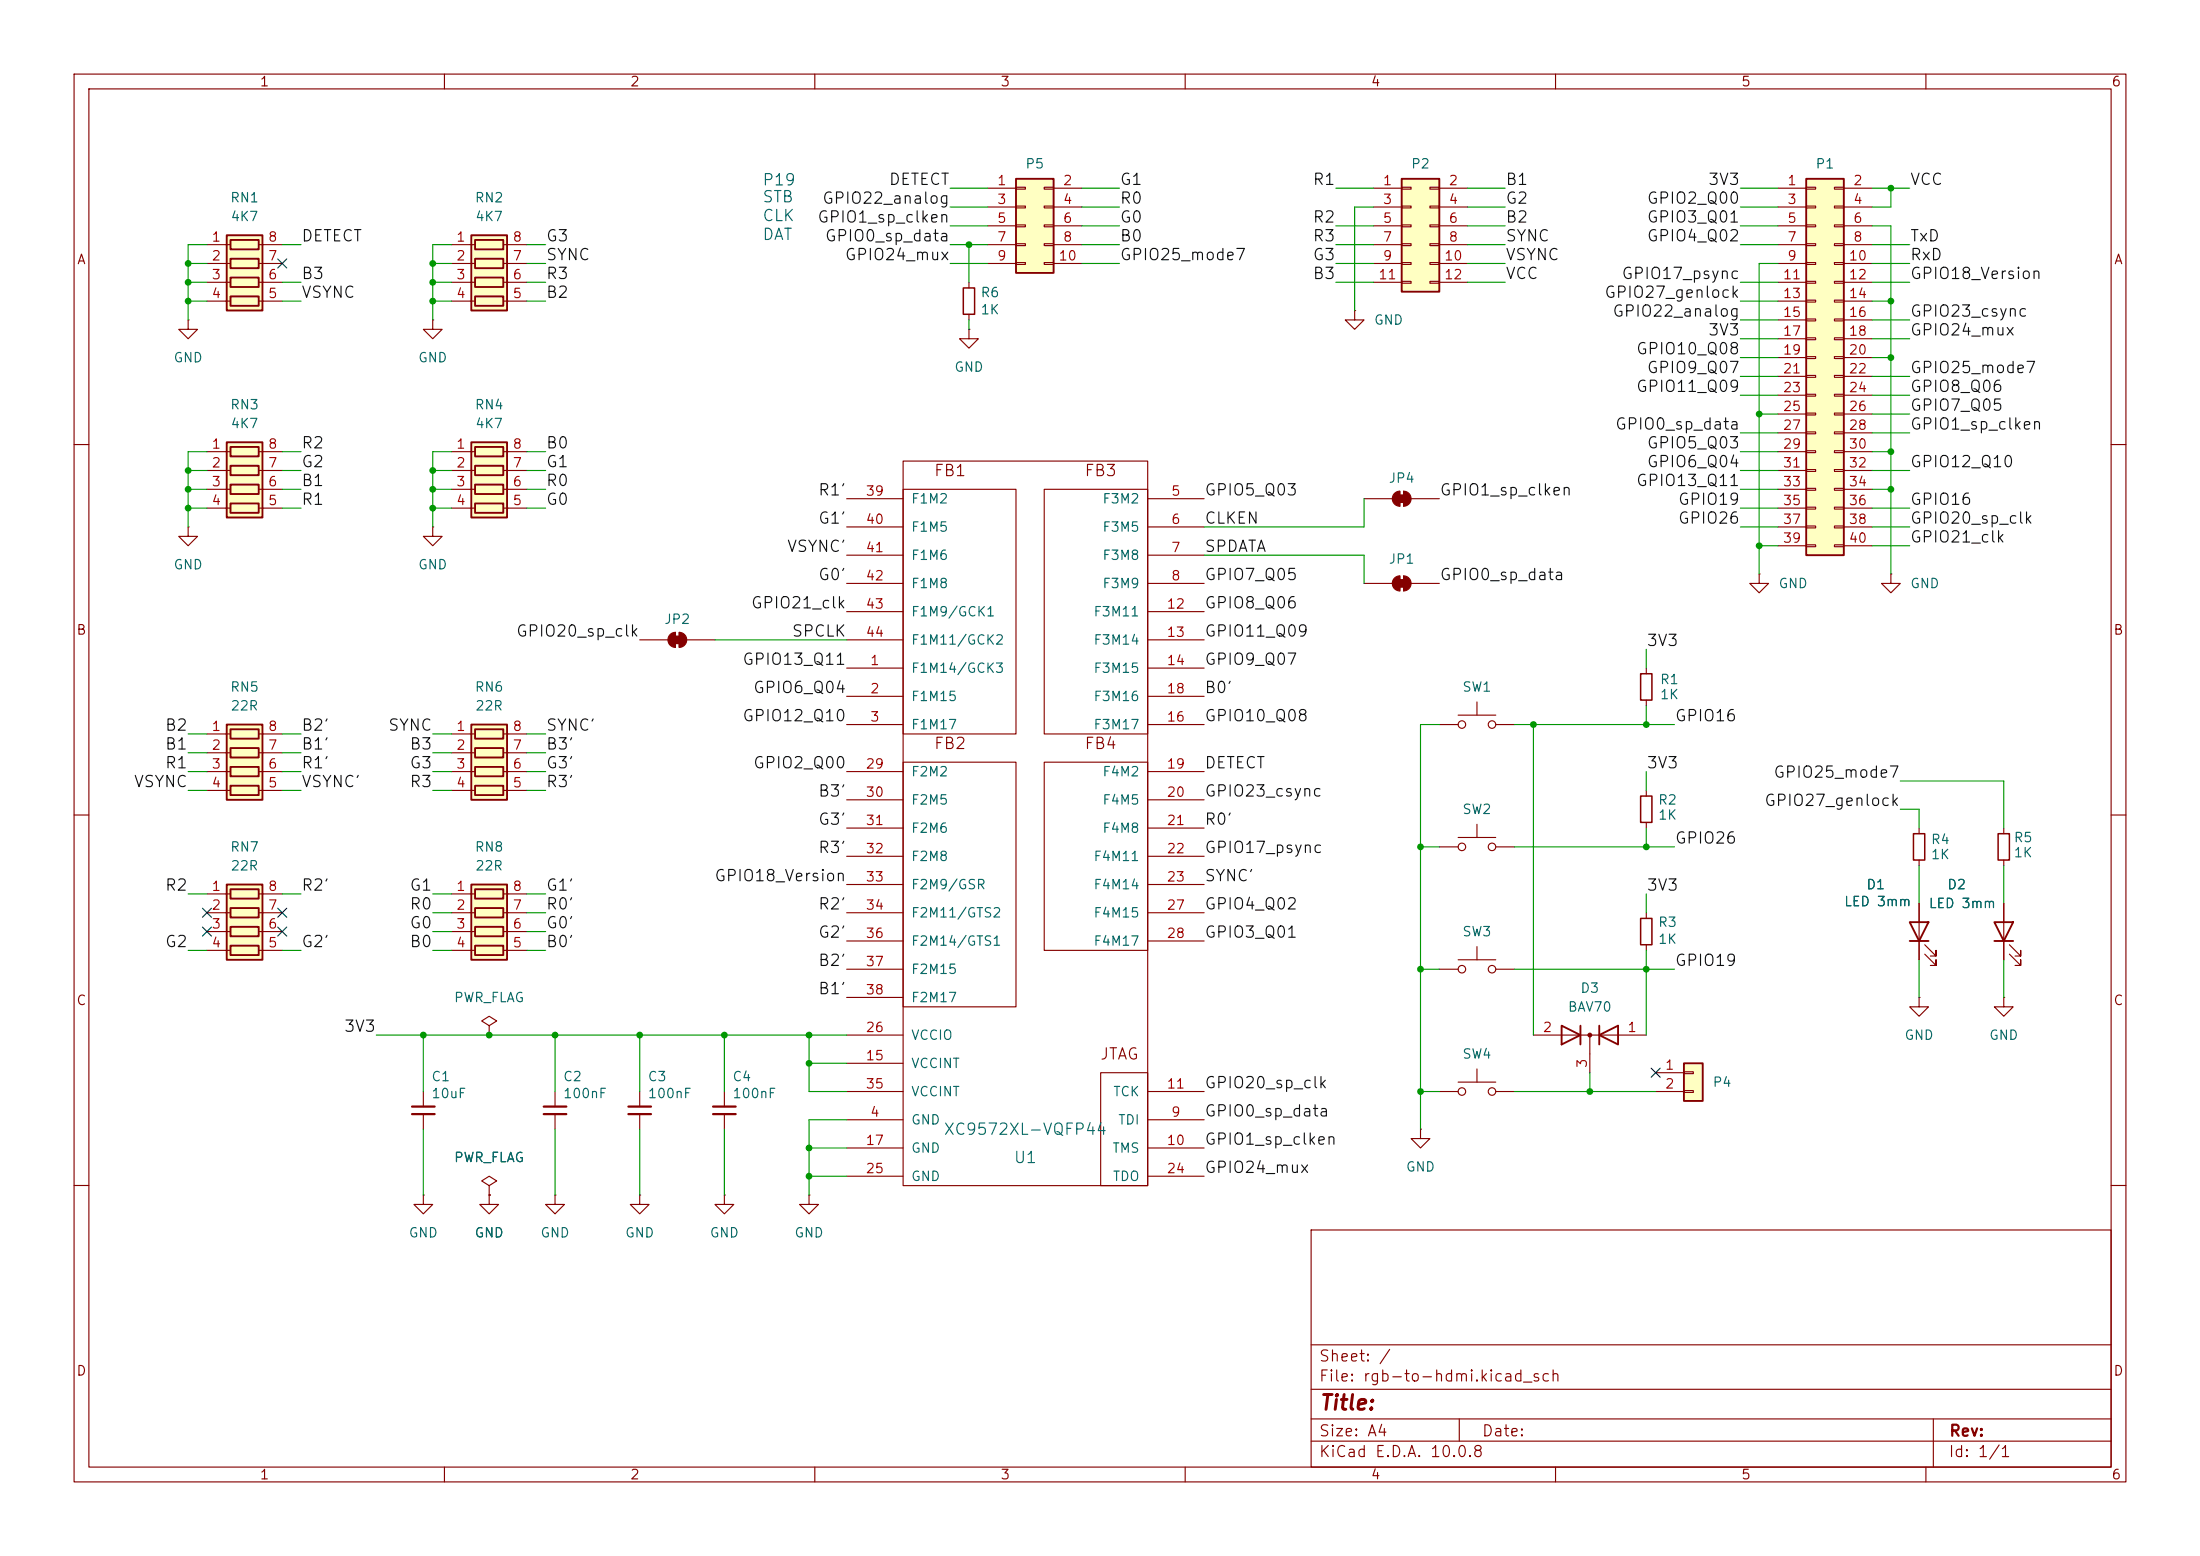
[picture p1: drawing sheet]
<svg xmlns="http://www.w3.org/2000/svg" width="297mm" height="210mm" viewBox="0 0 297 210" stroke-linecap="round" stroke-linejoin="round" font-family="sans-serif">
<g fill="none" stroke="#840000" stroke-width=".15">
<path d="M10 10h277v190h-277zM12 12h273v186h-273zM60 10v2M110 10v2M160 10v2M210 10v2M260 10v2M10 60h2M285 60h2M10 110h2M270.5 111.8v.7M270.5 116.1v.7"/>
<path d="M285 110h2M10 160h2M177 166h108v32h-108zM285 160h2M60 198v2M110 198v2M160 198v2M177 194.5h108M177 191.5h108M177 187.5h108M177 181.5h108M197 191.5v3"/>
<path d="M210 198v2M260 198v2M261 191.5v6.5"/>
</g>
<path d="M269.7 112.5h1.6v3.6h-1.6z" fill="none" stroke="#840000" stroke-width=".2"/>
<path d="M30.6 31.8h4.8v10.1h-4.8z" fill="#ffffc2"/>
<path d="M30.6 31.8h4.8v10.1h-4.8zM31.1 32.4h3.8v1.3h-3.8zM31.1 34.9h3.8v1.3h-3.8zM31.1 37.5h3.8v1.2h-3.8zM31.1 40h3.8v1.3h-3.8zM257.8 124.5h2.5l-1.2 2.5zM257.8 127h2.5M269.2 124.5h2.6l-1.3 2.5zM269.2 127h2.6" fill="none" stroke="#840000" stroke-width=".25"/>
<g fill="none" stroke="#840000" stroke-width=".15">
<path d="M27.9 33h3.2M27.9 35.6h3.2M27.9 38.1h3.2M34.9 33h3.2M34.9 35.6h3.2M34.9 38.1h3.2M27.9 40.6h3.2M34.9 40.6h3.2M222.2 106.7v.7M222.2 111v.8M259.1 134.6v1.3h1.2l-1.2 1.3-1.3-1.3h1.3M259.1 134.6h.1"/>
<path d="M259.1 121.9v7.6M259.8 128.8l1.6 1.5v-.8v.8h-.8M259.8 127.5l1.6 1.5v-.7v.7h-.8M270.5 134.6v1.3h1.3l-1.3 1.3-1.3-1.3h1.3M270.5 134.6h.1M270.5 121.9v7.6M271.3 128.8l1.5 1.5v-.8v.8h-.8M271.3 127.5l1.5 1.5v-.7v.7h-.8"/>
</g>
<path d="M221.5 107.4h1.5v3.6h-1.5z" fill="none" stroke="#840000" stroke-width=".2"/>
<path d="M227.3 143.5h2.6v5.1h-2.6z" fill="#ffffc2"/>
<path d="M227.3 143.5h2.6v5.1h-2.6z" fill="none" stroke="#840000" stroke-width=".25"/>
<path d="M184.1 67.3h3.9M189 66.3v2M189.5 66.3v2M190.5 67.3h3.8M222.2 123.2v.8M222.2 127.5v.8M223.5 144.8h3.8M223.5 147.3h3.8M227.3 144.7h1.3v.2h-1.3zM227.3 147.2h1.3v.2h-1.3z" fill="none" stroke="#840000" stroke-width=".15"/>
<path d="M221.5 124h1.5v3.5h-1.5z" fill="none" stroke="#840000" stroke-width=".2"/>
<g fill="#840000" stroke="#840000" stroke-width=".15">
<path d="M188.7 66.8h1v1h-1z"/>
<path d="M189.5 66.3a1.02 1.02 0 0 1 1 1 1.02 1.02 0 0 1-1 1z"/>
<path d="M188.3 66.6l.3-.2 .4-.1v2a1.02 1.02 0 0 1-1-.6 1.02 1.02 0 0 1 .3-1.1z"/>
</g>
<path d="M30.6 119.4h4.8v10.1h-4.8z" fill="#ffffc2"/>
<path d="M30.6 119.4h4.8v10.1h-4.8zM31.1 120h3.8v1.3h-3.8zM31.1 122.6h3.8v1.2h-3.8zM31.1 125.1h3.8v1.3h-3.8zM31.1 127.6h3.8v1.3h-3.8zM210.8 138.4l2.6 1.3-2.6 1.3zM213.4 138.4v2.6M215.9 139.7l2.5-1.3v2.6zM215.9 138.4v2.6" fill="none" stroke="#840000" stroke-width=".25"/>
<g fill="none" stroke="#840000" stroke-width=".15">
<path d="M182.9 41.9v1.3h1.2l-1.2 1.3-1.3-1.3h1.3M182.9 41.9h.1M237.5 77.5v1.2h1.3l-1.3 1.3-1.3-1.3h1.3M237.5 77.5h.1M255.3 77.5v1.2h1.2l-1.2 1.3-1.3-1.3h1.3M255.3 77.5h.1M222.2 90.2v.7M222.2 94.5v.8M27.9 120.7h3.2M27.9 123.2h3.2M27.9 125.7h3.2M27.9 128.3h3.2"/>
<path d="M34.9 120.7h3.2M34.9 123.2h3.2M34.9 125.7h3.2M34.9 128.3h3.2M207 139.7h15.2M214.6 139.7v5.1M97.8 147.3v2.1M97.8 150.4v2M57.1 161.3v1.3h1.3l-1.3 1.2-1.2-1.2h1.2M57.1 161.3h.1M66 160l1.1-.6-1.1-.6-1 .6 1 .6v1.3M66 161.3h.1"/>
<path d="M66 161.3v1.3h1.3l-1.3 1.2-1.2-1.2h1.2M74.9 161.3v1.3h1.3l-1.3 1.2-1.2-1.2h1.2M74.9 161.3h.1M97.8 161.3v1.3h1.3l-1.3 1.2-1.3-1.2h1.3M97.8 161.3h.1M109.2 161.3v1.3h1.3l-1.3 1.2-1.3-1.2h1.3M109.2 161.3h.1"/>
</g>
<path d="M96.3 149.4h3M96.3 150.4h3" fill="none" stroke="#840000" stroke-width=".3"/>
<path d="M221.5 90.9h1.5v3.6h-1.5z" fill="none" stroke="#840000" stroke-width=".2"/>
<circle cx="214.6" cy="139.7" r=".25" fill="#840000" stroke="#840000" stroke-width=".15"/>
<path d="M30.6 97.8h4.8v10.2h-4.8z" fill="#ffffc2"/>
<path d="M30.6 97.8h4.8v10.2h-4.8zM31.1 98.4h3.8v1.3h-3.8zM31.1 101h3.8v1.2h-3.8zM31.1 103.5h3.8v1.3h-3.8zM31.1 106h3.8v1.3h-3.8z" fill="none" stroke="#840000" stroke-width=".25"/>
<g fill="none" stroke="#840000" stroke-width=".15">
<path d="M27.9 99.1h3.2M34.9 99.1h3.2M27.9 101.6h3.2M27.9 104.1h3.2M27.9 106.7h3.2M34.9 101.6h3.2M34.9 104.1h3.2M34.9 106.7h3.2M194.3 130.8h2.5M196.8 129.5h5.1M199.4 127.8v1.7M201.9 130.8h2.6"/>
<circle cx="197.4" cy="130.8" r=".51"/>
<circle cx="201.4" cy="130.8" r=".51"/>
</g>
<path d="M63.6 119.4h4.9v10.1h-4.9z" fill="#ffffc2"/>
<path d="M63.6 119.4h4.9v10.1h-4.9zM64.1 120h3.8v1.3h-3.8zM64.1 122.6h3.8v1.2h-3.8zM64.1 125.1h3.8v1.3h-3.8zM64.1 127.6h3.8v1.3h-3.8z" fill="none" stroke="#840000" stroke-width=".25"/>
<g fill="none" stroke="#840000" stroke-width=".15">
<path d="M25.4 71.1v1.3h1.3l-1.3 1.3-1.3-1.3h1.3M25.4 71.1h.1M184.1 78.7h3.9M189 77.7v2.1M189.5 77.7v2.1M190.5 78.7h3.8M194.3 114.3h2.5M196.8 113h5.1M199.4 111.3v1.7M201.9 114.3h2.6M61 120.7h3.1M61 123.2h3.1"/>
<path d="M61 125.7h3.1M61 128.3h3.1M67.9 120.7h3.2M67.9 123.2h3.2M67.9 125.7h3.2M67.9 128.3h3.2"/>
<circle cx="197.4" cy="114.3" r=".51"/>
<circle cx="201.4" cy="114.3" r=".51"/>
</g>
<g fill="#840000" stroke="#840000" stroke-width=".15">
<path d="M188.7 78.2h1v1h-1z"/>
<path d="M189.5 77.7a1.02 1.02 0 0 1 1 1 1.02 1.02 0 0 1-1 1.1z"/>
<path d="M188.3 78l.3-.2 .4-.1v2.1a1.02 1.02 0 0 1-1-.7 1.02 1.02 0 0 1 .3-1.1z"/>
</g>
<path d="M30.6 59.7h4.8v10.2h-4.8z" fill="#ffffc2"/>
<path d="M30.6 59.7h4.8v10.2h-4.8zM31.1 60.3h3.8v1.3h-3.8zM31.1 62.9h3.8v1.2h-3.8zM31.1 65.4h3.8v1.3h-3.8zM31.1 67.9h3.8v1.3h-3.8z" fill="none" stroke="#840000" stroke-width=".25"/>
<path d="M27.9 61h3.2M27.9 63.5h3.2M27.9 66h3.2M27.9 68.6h3.2M34.9 61h3.2M34.9 63.5h3.2M34.9 66h3.2M34.9 68.6h3.2" fill="none" stroke="#840000" stroke-width=".15"/>
<path d="M189.2 24.1h5.1v15.3h-5.1z" fill="#ffffc2"/>
<path d="M189.2 24.1h5.1v15.3h-5.1z" fill="none" stroke="#840000" stroke-width=".25"/>
<g fill="none" stroke="#840000" stroke-width=".15">
<path d="M185.4 25.4h3.8M185.4 27.9h3.8M185.4 30.5h3.8M185.4 33h3.8M185.4 35.6h3.8M185.4 38.1h3.8M189.2 25.3h1.3v.2h-1.3zM189.2 27.8h1.3v.3h-1.3zM189.2 30.4h1.3v.2h-1.3zM189.2 32.9h1.3v.2h-1.3zM189.2 35.4h1.3v.3h-1.3zM189.2 38h1.3v.2h-1.3z"/>
<path d="M193 25.3h1.3v.2h-1.3zM193 27.8h1.3v.3h-1.3zM193 30.4h1.3v.2h-1.3zM193 32.9h1.3v.2h-1.3zM193 35.4h1.3v.3h-1.3zM193 38h1.3v.2h-1.3zM194.3 25.4h3.8M194.3 27.9h3.8M194.3 30.5h3.8M194.3 33h3.8M194.3 35.6h3.8M194.3 38.1h3.8"/>
<path d="M194.3 97.8h2.5M196.8 96.5h5.1M199.4 94.7v1.8M201.9 97.8h2.6"/>
<circle cx="197.4" cy="97.8" r=".51"/>
<circle cx="201.4" cy="97.8" r=".51"/>
</g>
<path d="M63.6 59.7h4.9v10.2h-4.9z" fill="#ffffc2"/>
<path d="M63.6 59.7h4.9v10.2h-4.9zM64.1 60.3h3.8v1.3h-3.8zM64.1 62.9h3.8v1.2h-3.8zM64.1 65.4h3.8v1.3h-3.8zM64.1 67.9h3.8v1.3h-3.8z" fill="none" stroke="#840000" stroke-width=".25"/>
<path d="M61 61h3.1M61 63.5h3.1M61 66h3.1M61 68.6h3.1M67.9 61h3.2M67.9 63.5h3.2M67.9 66h3.2M67.9 68.6h3.2" fill="none" stroke="#840000" stroke-width=".15"/>
<path d="M137.2 24.1h5v12.7h-5z" fill="#ffffc2"/>
<path d="M137.2 24.1h5v12.7h-5z" fill="none" stroke="#840000" stroke-width=".25"/>
<g fill="none" stroke="#840000" stroke-width=".15">
<path d="M133.3 25.4h3.9M133.3 27.9h3.9M133.3 30.5h3.9M133.3 33h3.9M133.3 35.6h3.9M137.2 25.3h1.2v.2h-1.2zM137.2 27.8h1.2v.3h-1.2zM137.2 30.4h1.2v.2h-1.2zM137.2 32.9h1.2v.2h-1.2zM137.2 35.4h1.2v.3h-1.2zM141 25.3h1.2v.2h-1.2zM141 27.8h1.2v.3h-1.2z"/>
<path d="M141 30.4h1.2v.2h-1.2zM141 32.9h1.2v.2h-1.2zM141 35.4h1.2v.3h-1.2zM142.2 25.4h3.8M142.2 27.9h3.8M142.2 30.5h3.8M142.2 33h3.8M142.2 35.6h3.8M66 138.4l1.1-.6-1.1-.6-1 .6 1 .6v1.3M66 139.7h.1"/>
</g>
<path d="M63.6 97.8h4.9v10.2h-4.9z" fill="#ffffc2"/>
<path d="M63.6 97.8h4.9v10.2h-4.9zM64.1 98.4h3.8v1.3h-3.8zM64.1 101h3.8v1.2h-3.8zM64.1 103.5h3.8v1.3h-3.8zM64.1 106h3.8v1.3h-3.8z" fill="none" stroke="#840000" stroke-width=".25"/>
<g fill="none" stroke="#840000" stroke-width=".15">
<path d="M130.8 38.1v.8M25.4 43.2v1.3h1.3l-1.3 1.2-1.3-1.2h1.3M25.4 43.2h.1M58.4 43.2v1.3h1.3l-1.3 1.2-1.3-1.2h1.3M58.4 43.2h.1M130.8 44.5v1.2h1.3l-1.3 1.3-1.3-1.3h1.3M130.8 44.5h.1M130.8 42.4v.8M58.4 71.1v1.3h1.3l-1.3 1.3-1.3-1.3h1.3M58.4 71.1h.1M114.3 67.3h7.6M114.3 71.1h7.6"/>
<path d="M114.3 74.9h7.6M114.3 78.7h7.6M121.9 62.2h33v97.8h-33zM121.9 66h15.3v33.1h-15.3zM141 66h13.9v33.1h-13.9zM154.9 67.3h7.7M154.9 71.1h7.7M154.9 74.9h7.7M154.9 78.7h7.7M61 99.1h3.1M67.9 99.1h3.2M86.4 86.4h3.8"/>
<path d="M91.2 85.3v2.1M91.7 85.3v2.1M92.7 86.4h3.8M114.3 90.2h7.6M114.3 94h7.6M114.3 97.8h7.6M114.3 82.6h7.6M114.3 86.4h7.6M154.9 90.2h7.7M154.9 94h7.7M154.9 97.8h7.7M154.9 82.6h7.7"/>
<path d="M154.9 86.4h7.7M61 101.6h3.1M61 104.1h3.1M61 106.7h3.1M67.9 101.6h3.2M67.9 104.1h3.2M67.9 106.7h3.2M114.3 104.1h7.6M114.3 108h7.6M114.3 111.8h7.6M114.3 115.6h7.6M114.3 119.4h7.6"/>
<path d="M121.9 102.9h15.3v33h-15.3zM141 102.9h13.9v25.4h-13.9zM154.9 104.1h7.7M154.9 108h7.7M154.9 111.8h7.7M154.9 115.6h7.7M154.9 119.4h7.7M259.1 111.8v.7M259.1 116.1v.7M114.3 139.7h7.6M114.3 123.2h7.6M114.3 127h7.6"/>
<path d="M114.3 130.8h7.6M114.3 134.6h7.6M154.9 123.2h7.7M154.9 127h7.7M57.1 147.3v2.1M57.1 150.4v2M74.9 147.3v2.1M74.9 150.4v2M86.4 147.3v2.1M86.4 150.4v2M114.3 151.1h7.6M114.3 154.9h7.6"/>
<path d="M114.3 147.3h7.6M114.3 143.5h7.6M114.3 158.8h7.6M148.6 144.8h6.3v15.2h-6.3zM154.9 151.1h7.7M154.9 154.9h7.7M154.9 147.3h7.7M154.9 158.8h7.7M191.8 152.4v1.3h1.2l-1.2 1.2-1.3-1.2h1.3M191.8 152.4h.1M194.3 147.3h2.5M196.8 146.1h5.1"/>
<path d="M199.4 144.3v1.8M201.9 147.3h2.6M86.4 161.3v1.3h1.2l-1.2 1.2-1.3-1.2h1.3M86.4 161.3h.1"/>
<circle cx="197.4" cy="147.3" r=".51"/>
<circle cx="201.4" cy="147.3" r=".51"/>
</g>
<path d="M55.6 149.4h3.1M55.6 150.4h3.1M73.4 149.4h3.1M73.4 150.4h3.1M84.8 149.4h3.1M84.8 150.4h3.1" fill="none" stroke="#840000" stroke-width=".3"/>
<path d="M130 38.9h1.6v3.5h-1.6zM258.3 112.5h1.5v3.6h-1.5z" fill="none" stroke="#840000" stroke-width=".2"/>
<g fill="#840000" stroke="#840000" stroke-width=".15">
<path d="M90.9 85.9h1v1h-1z"/>
<path d="M90.5 85.6l.3-.2 .4-.1v2.1a1.02 1.02 0 0 1-.9-.7 1.02 1.02 0 0 1 .2-1.1z"/>
<path d="M91.7 85.3a1.02 1.02 0 0 1 1 1.1 1.02 1.02 0 0 1-1 1z"/>
</g>
<path d="M243.8 24.1h5.1v50.8h-5.1z" fill="#ffffc2"/>
<path d="M243.8 24.1h5.1v50.8h-5.1z" fill="none" stroke="#840000" stroke-width=".25"/>
<g fill="none" stroke="#840000" stroke-width=".15">
<path d="M240 25.4h3.8M240 27.9h3.8M240 30.5h3.8M240 33h3.8M240 35.6h3.8M240 38.1h3.8M243.8 25.3h1.3v.2h-1.3zM243.8 27.8h1.3v.3h-1.3zM243.8 30.4h1.3v.2h-1.3zM243.8 32.9h1.3v.2h-1.3zM243.8 35.4h1.3v.3h-1.3zM243.8 38h1.3v.2h-1.3z"/>
<path d="M247.6 25.3h1.3v.2h-1.3zM247.6 27.8h1.3v.3h-1.3zM247.6 30.4h1.3v.2h-1.3zM247.6 32.9h1.3v.2h-1.3zM247.6 35.4h1.3v.3h-1.3zM247.6 38h1.3v.2h-1.3zM248.9 25.4h3.8M248.9 27.9h3.8M248.9 30.5h3.8M248.9 33h3.8M248.9 35.6h3.8M248.9 38.1h3.8"/>
<path d="M240 40.6h3.8M240 43.2h3.8M240 45.7h3.8M240 48.3h3.8M240 50.8h3.8M240 53.3h3.8M240 55.9h3.8M240 58.4h3.8M243.8 40.5h1.3v.3h-1.3zM243.8 43.1h1.3v.2h-1.3zM243.8 45.6h1.3v.2h-1.3zM243.8 48.1h1.3v.3h-1.3z"/>
<path d="M243.8 50.7h1.3v.2h-1.3zM243.8 53.2h1.3v.3h-1.3zM243.8 55.8h1.3v.2h-1.3zM243.8 58.3h1.3v.2h-1.3zM247.6 40.5h1.3v.3h-1.3zM247.6 43.1h1.3v.2h-1.3zM247.6 45.6h1.3v.2h-1.3zM247.6 48.1h1.3v.3h-1.3zM247.6 50.7h1.3v.2h-1.3zM247.6 53.2h1.3v.3h-1.3zM247.6 55.8h1.3v.2h-1.3zM247.6 58.3h1.3v.2h-1.3z"/>
<path d="M248.9 40.6h3.8M248.9 43.2h3.8M248.9 45.7h3.8M248.9 48.3h3.8M248.9 50.8h3.8M248.9 53.3h3.8M248.9 55.9h3.8M248.9 58.4h3.8M240 61h3.8M240 63.5h3.8M240 66h3.8M240 68.6h3.8"/>
<path d="M240 71.1h3.8M240 73.7h3.8M243.8 60.8h1.3v.3h-1.3zM243.8 63.4h1.3v.2h-1.3zM243.8 65.9h1.3v.3h-1.3zM243.8 68.5h1.3v.2h-1.3zM243.8 71h1.3v.2h-1.3zM243.8 73.5h1.3v.3h-1.3zM247.6 60.8h1.3v.3h-1.3zM247.6 63.4h1.3v.2h-1.3zM247.6 65.9h1.3v.3h-1.3zM247.6 68.5h1.3v.2h-1.3z"/>
<path d="M247.6 71h1.3v.2h-1.3zM247.6 73.5h1.3v.3h-1.3zM248.9 61h3.8M248.9 63.5h3.8M248.9 66h3.8M248.9 68.6h3.8M248.9 71.1h3.8M248.9 73.7h3.8"/>
</g>
<path d="M63.6 31.8h4.9v10.1h-4.9z" fill="#ffffc2"/>
<path d="M63.6 31.8h4.9v10.1h-4.9zM64.1 32.4h3.8v1.3h-3.8zM64.1 34.9h3.8v1.3h-3.8zM64.1 37.5h3.8v1.2h-3.8zM64.1 40h3.8v1.3h-3.8z" fill="none" stroke="#840000" stroke-width=".25"/>
<g fill="none" stroke="#840000" stroke-width=".15">
<path d="M61 33h3.1M61 35.6h3.1M61 38.1h3.1M67.9 33h3.2M67.9 35.6h3.2M67.9 38.1h3.2M61 40.6h3.1M67.9 40.6h3.2M259.1 121.9v2.6M259.1 127v2.5M270.5 121.9v2.6M270.5 127v2.5"/>
<path d="M66 161.3h.1"/>
</g>
<g fill="none" stroke="#009600" stroke-width=".15">
<path d="M25.4 35.6h2.5M25.4 38.1h2.5M27.9 33h-2.5v10.2M38.1 38.1h2.5M38.1 33h2.5M58.4 35.6h2.6M58.4 38.1h2.6M61 33h-2.6v10.2M71.1 35.6h2.6M71.1 38.1h2.6M71.1 33h2.6M128.3 35.6h5"/>
<path d="M128.3 33h5M128.3 30.5h5M128.3 25.4h5M128.3 27.9h5M130.8 33v5.1M146 35.6h5.1M146 33h5.1M146 30.5h5.1M146 25.4h5.1M146 27.9h5.1M180.3 35.6h5.1M180.3 38.1h5.1"/>
<path d="M180.3 33h5.1M180.3 30.5h5.1M180.3 25.4h5.1M185.4 27.9h-2.5v14M198.1 35.6h5.1M198.1 38.1h5.1M198.1 33h5.1M198.1 30.5h5.1M198.1 25.4h5.1M198.1 27.9h5.1M234.9 38.1h5.1M234.9 33h5.1"/>
<path d="M234.9 30.5h5.1M234.9 25.4h5.1M234.9 27.9h5.1M240 35.6h-2.5v41.9M252.7 35.6h5.1M252.7 38.1h5.1M252.7 33h5.1M252.7 30.5h2.6v47M252.7 25.4h5.1M255.3 25.4v2.5h-2.6M25.4 40.6h2.5M38.1 40.6h2.5"/>
<path d="M58.4 40.6h2.6M71.1 40.6h2.6M130.8 43.2v1.3M234.9 40.6h5.1M234.9 48.3h5.1M234.9 43.2h5.1M234.9 45.7h5.1M234.9 58.4h5.1M234.9 50.8h5.1M234.9 53.3h5.1M237.5 55.9h2.5M252.7 40.6h2.6"/>
<path d="M252.7 48.3h2.6M252.7 55.9h5.1M252.7 43.2h5.1M252.7 45.7h5.1M252.7 58.4h5.1M252.7 50.8h5.1M252.7 53.3h5.1M25.4 66h2.5M25.4 63.5h2.5M25.4 68.6h2.5M27.9 61h-2.5v10.1M38.1 66h2.5"/>
<path d="M38.1 61h2.5M38.1 63.5h2.5M38.1 68.6h2.5M58.4 66h2.6M58.4 63.5h2.6M58.4 68.6h2.6M61 61h-2.6v10.1M71.1 66h2.6M71.1 61h2.6M71.1 63.5h2.6M71.1 68.6h2.6M162.6 74.9h21.5v3.8"/>
<path d="M184.1 67.3v3.8h-21.5M234.9 66h5.1M234.9 61h5.1M234.9 63.5h5.1M234.9 68.6h5.1M234.9 71.1h5.1M237.5 73.7h2.5M252.7 66h2.6M252.7 61h2.6M252.7 63.5h5.1M252.7 68.6h5.1M252.7 71.1h5.1"/>
<path d="M252.7 73.7h5.1M25.4 99.1h2.5M38.1 99.1h2.5M58.4 99.1h2.6M71.1 99.1h2.6M96.5 86.4h17.8M194.3 97.8h-2.5v54.6M204.5 97.8h21.6M207 97.8v41.9M222.2 87.6v2.6M222.2 95.3v2.5M25.4 101.6h2.5"/>
<path d="M25.4 104.1h2.5M25.4 106.7h2.5M38.1 101.6h2.5M38.1 104.1h2.5M38.1 106.7h2.5M58.4 101.6h2.6M58.4 104.1h2.6M58.4 106.7h2.6M71.1 101.6h2.6M71.1 104.1h2.6M71.1 106.7h2.6M191.8 114.3h2.5"/>
<path d="M204.5 114.3h21.6M222.2 104.1v2.6M222.2 111.8v2.5M256.5 109.2h2.6v2.6M256.5 105.4h14v6.4M259.1 116.8v5.1M270.5 116.8v5.1M25.4 120.7h2.5M25.4 128.3h2.5M38.1 120.7h2.5M38.1 128.3h2.5M50.8 139.7h63.5"/>
<path d="M57.1 139.7v7.6M58.4 120.7h2.6M58.4 128.3h2.6M58.4 123.2h2.6M58.4 125.7h2.6M71.1 120.7h2.6M71.1 128.3h2.6M71.1 123.2h2.6M71.1 125.7h2.6M74.9 139.7v7.6M86.4 139.7v7.6M97.8 139.7v7.6"/>
<path d="M109.2 139.7v7.6h5.1M191.8 130.8h2.5M204.5 130.8h21.6M222.2 120.7v2.5M222.2 128.3v11.4M259.1 129.5v5.1M270.5 129.5v5.1M57.1 152.4v8.9M74.9 152.4v8.9M86.4 152.4v8.9M97.8 152.4v8.9M109.2 143.5h5.1"/>
<path d="M109.2 154.9h5.1M109.2 158.8h5.1M114.3 151.1h-5.1v10.2M191.8 147.3h2.5M204.5 147.3h19M214.6 144.8v2.5"/>
</g>
<path d="M37.5 35l1.2 1.2M38.7 35l-1.2 1.2M27.3 122.6l1.2 1.2M27.3 125.1l1.2 1.2M28.5 122.6l-1.2 1.2M28.5 125.1l-1.2 1.2M37.5 122.6l1.2 1.2M37.5 125.1l1.2 1.2M38.7 122.6l-1.2 1.2M38.7 125.1l-1.2 1.2M222.9 144.2l1.2 1.2M224.1 144.2l-1.2 1.2" fill="none" stroke="#000084" stroke-width=".15"/>
<g fill="#009600">
<circle cx="25.4" cy="68.6" r=".46"/>
<circle cx="25.4" cy="66" r=".46"/>
<circle cx="58.4" cy="38.1" r=".46"/>
<circle cx="58.4" cy="35.6" r=".46"/>
<circle cx="58.4" cy="66" r=".46"/>
<circle cx="57.1" cy="139.7" r=".46"/>
<circle cx="66" cy="139.7" r=".46"/>
<circle cx="74.9" cy="139.7" r=".46"/>
<circle cx="25.4" cy="40.6" r=".46"/>
<circle cx="58.4" cy="68.6" r=".46"/>
<circle cx="58.4" cy="63.5" r=".46"/>
<circle cx="25.4" cy="38.1" r=".46"/>
<circle cx="25.4" cy="35.6" r=".46"/>
<circle cx="25.4" cy="63.5" r=".46"/>
<circle cx="58.4" cy="40.6" r=".46"/>
<circle cx="86.4" cy="139.7" r=".46"/>
<circle cx="97.8" cy="139.7" r=".46"/>
<circle cx="109.2" cy="158.8" r=".46"/>
<circle cx="191.8" cy="114.3" r=".46"/>
<circle cx="207" cy="97.8" r=".46"/>
<circle cx="222.2" cy="97.8" r=".46"/>
<circle cx="191.8" cy="130.8" r=".46"/>
<circle cx="214.6" cy="147.3" r=".46"/>
<circle cx="222.2" cy="130.8" r=".46"/>
<circle cx="191.8" cy="147.3" r=".46"/>
<circle cx="255.3" cy="61" r=".46"/>
<circle cx="255.3" cy="66" r=".46"/>
<circle cx="237.5" cy="55.9" r=".46"/>
<circle cx="237.5" cy="73.7" r=".46"/>
<circle cx="255.3" cy="40.6" r=".46"/>
<circle cx="255.3" cy="48.3" r=".46"/>
<circle cx="255.3" cy="25.4" r=".46"/>
<circle cx="130.8" cy="33" r=".46"/>
<circle cx="109.2" cy="139.7" r=".46"/>
<circle cx="109.2" cy="154.9" r=".46"/>
<circle cx="109.2" cy="143.5" r=".46"/>
<circle cx="222.2" cy="114.3" r=".46"/>
</g>
<text font-size="2" fill="#840000" x="178" y="190.8">Title:</text>
<g font-size="1.5" fill="#0000c2">
<text x="102.8" y="25.4">P19</text>
<text x="102.8" y="27.7">STB</text>
<text x="102.8" y="30.2">CLK</text>
<text x="102.8" y="32.8">DAT</text>
</g>
<g font-size="1.5" fill="#0f0f0f">
<text x="110.9" y="27.9">GPIO22_analog</text>
<text x="119.9" y="25.4">DETECT</text>
<text x="151.1" y="27.9">R0</text>
<text x="151.1" y="25.4">G1</text>
<text x="177.1" y="25.4">R1</text>
<text x="203.1" y="25.4">B1</text>
<text x="203.1" y="27.9">G2</text>
<text x="222.2" y="27.9">GPIO2_Q00</text>
<text x="230.5" y="25.4">3V3</text>
<text x="257.8" y="25.4">VCC</text>
<text x="40.6" y="33">DETECT</text>
<text x="73.6" y="35.5">SYNC</text>
<text x="73.6" y="33">G3</text>
<text x="110.2" y="30.4">GPIO1_sp_clken</text>
<text x="111.3" y="33">GPIO0_sp_data</text>
<text x="113.9" y="35.5">GPIO24_mux</text>
<text x="151.1" y="33">B0</text>
<text x="151.1" y="30.4">G0</text>
<text x="151.1" y="35.5">GPIO25_mode7</text>
<text x="177.1" y="35.5">G3</text>
<text x="177.1" y="33">R3</text>
<text x="177.1" y="30.4">R2</text>
<text x="203.1" y="35.5">VSYNC</text>
<text x="203.1" y="30.4">B2</text>
<text x="203.1" y="33">SYNC</text>
<text x="222.2" y="33">GPIO4_Q02</text>
<text x="222.2" y="30.4">GPIO3_Q01</text>
<text x="257.8" y="35.5">RxD</text>
<text x="257.8" y="33">TxD</text>
<text x="40.6" y="40.6">VSYNC</text>
<text x="40.6" y="38.1">B3</text>
<text x="73.6" y="40.6">B2</text>
<text x="73.6" y="38.1">R3</text>
<text x="177.1" y="38.1">B3</text>
<text x="203.1" y="38.1">VCC</text>
<text x="216.5" y="40.6">GPIO27_genlock</text>
<text x="218.8" y="38.1">GPIO17_psync</text>
<text x="257.8" y="38.1">GPIO18_Version</text>
<text x="217.6" y="43.1">GPIO22_analog</text>
<text x="230.5" y="45.7">3V3</text>
<text x="257.8" y="45.7">GPIO24_mux</text>
<text x="257.8" y="43.1">GPIO23_csync</text>
<text x="220.8" y="48.2">GPIO10_Q08</text>
<text x="220.8" y="53.3">GPIO11_Q09</text>
<text x="222.2" y="50.8">GPIO9_Q07</text>
<text x="257.8" y="53.3">GPIO8_Q06</text>
<text x="257.8" y="50.8">GPIO25_mode7</text>
<text x="217.9" y="58.4">GPIO0_sp_data</text>
<text x="257.8" y="55.8">GPIO7_Q05</text>
<text x="257.8" y="58.4">GPIO1_sp_clken</text>
<text x="40.6" y="60.9">R2</text>
<text x="40.6" y="63.5">G2</text>
<text x="40.6" y="66">B1</text>
<text x="73.6" y="66">R0</text>
<text x="73.6" y="63.5">G1</text>
<text x="73.6" y="60.9">B0</text>
<text x="220.8" y="66">GPIO13_Q11</text>
<text x="222.2" y="60.9">GPIO5_Q03</text>
<text x="222.2" y="63.5">GPIO6_Q04</text>
<text x="257.8" y="63.5">GPIO12_Q10</text>
<text x="40.6" y="68.5">R1</text>
<text x="73.6" y="68.5">G0</text>
<text x="110.3" y="67.3">R1'</text>
<text x="110.3" y="71.1">G1'</text>
<text x="162.5" y="71.1">CLKEN</text>
<text x="162.5" y="67.3">GPIO5_Q03</text>
<text x="194.3" y="67.3">GPIO1_sp_clken</text>
<text x="226.4" y="71.1">GPIO26</text>
<text x="226.4" y="68.5">GPIO19</text>
<text x="257.8" y="71.1">GPIO20_sp_clk</text>
<text x="257.8" y="68.5">GPIO16</text>
<text x="106.1" y="74.9">VSYNC'</text>
<text x="162.5" y="74.9">SPDATA</text>
<text x="257.8" y="73.6">GPIO21_clk</text>
<text x="101.3" y="82.5">GPIO21_clk</text>
<text x="110.3" y="78.7">G0'</text>
<text x="162.5" y="82.5">GPIO8_Q06</text>
<text x="162.5" y="78.7">GPIO7_Q05</text>
<text x="194.3" y="78.7">GPIO0_sp_data</text>
<text x="69.6" y="86.3">GPIO20_sp_clk</text>
<text x="106.8" y="86.3">SPCLK</text>
<text x="162.5" y="86.3">GPIO11_Q09</text>
<text x="222.2" y="87.6">3V3</text>
<text x="100.1" y="90.1">GPIO13_Q11</text>
<text x="101.6" y="93.9">GPIO6_Q04</text>
<text x="162.5" y="90.1">GPIO9_Q07</text>
<text x="162.5" y="93.9">B0'</text>
<text x="22.2" y="101.6">B1</text>
<text x="22.2" y="99">B2</text>
<text x="40.6" y="101.6">B1'</text>
<text x="40.6" y="99">B2'</text>
<text x="52.3" y="99">SYNC</text>
<text x="55.2" y="101.6">B3</text>
<text x="73.6" y="101.6">B3'</text>
<text x="73.6" y="99">SYNC'</text>
<text x="100.1" y="97.7">GPIO12_Q10</text>
<text x="162.5" y="97.7">GPIO10_Q08</text>
<text x="226" y="97.7">GPIO16</text>
<text x="18" y="106.6">VSYNC</text>
<text x="22.2" y="104.1">R1</text>
<text x="40.6" y="104.1">R1'</text>
<text x="40.6" y="106.6">VSYNC'</text>
<text x="55.2" y="106.6">R3</text>
<text x="55.2" y="104.1">G3</text>
<text x="73.6" y="104.1">G3'</text>
<text x="73.6" y="106.6">R3'</text>
<text x="101.6" y="104.1">GPIO2_Q00</text>
<text x="110.3" y="107.9">B3'</text>
<text x="162.5" y="107.9">GPIO23_csync</text>
<text x="162.5" y="104.1">DETECT</text>
<text x="222.2" y="104.1">3V3</text>
<text x="239.3" y="105.4">GPIO25_mode7</text>
<text x="110.3" y="111.7">G3'</text>
<text x="162.5" y="111.7">R0'</text>
<text x="238.1" y="109.2">GPIO27_genlock</text>
<text x="96.3" y="119.3">GPIO18_Version</text>
<text x="110.3" y="115.5">R3'</text>
<text x="162.5" y="115.5">GPIO17_psync</text>
<text x="162.5" y="119.3">SYNC'</text>
<text x="226" y="114.3">GPIO26</text>
<text x="22.2" y="120.6">R2</text>
<text x="40.6" y="120.6">R2'</text>
<text x="55.2" y="123.1">R0</text>
<text x="55.2" y="120.6">G1</text>
<text x="55.2" y="125.7">G0</text>
<text x="73.6" y="125.7">G0'</text>
<text x="73.6" y="120.6">G1'</text>
<text x="73.6" y="123.1">R0'</text>
<text x="110.3" y="123.1">R2'</text>
<text x="162.5" y="123.1">GPIO4_Q02</text>
<text x="222.2" y="120.6">3V3</text>
<text x="22.2" y="128.2">G2</text>
<text x="40.6" y="128.2">G2'</text>
<text x="55.2" y="128.2">B0</text>
<text x="73.6" y="128.2">B0'</text>
<text x="110.3" y="130.8">B2'</text>
<text x="110.3" y="127">G2'</text>
<text x="162.5" y="127">GPIO3_Q01</text>
<text x="226" y="130.8">GPIO19</text>
<text x="110.3" y="134.6">B1'</text>
<text x="46.3" y="139.7">3V3</text>
<text x="162.5" y="147.3">GPIO20_sp_clk</text>
<text x="162.5" y="154.9">GPIO1_sp_clken</text>
<text x="162.5" y="151.1">GPIO0_sp_data</text>
<text x="162.5" y="158.7">GPIO24_mux</text>
</g>
<g font-size="1.5" fill="#840000">
<text x="126" y="64.7">FB1</text>
<text x="146.3" y="64.7">FB3</text>
<text x="126" y="101.5">FB2</text>
<text x="146.3" y="101.5">FB4</text>
<text x="148.4" y="143.4">JTAG</text>
<text x="178" y="184.1">Sheet: /</text>
<text x="178" y="186.8">File: rgb-to-hdmi.kicad_sch</text>
<text x="178" y="197">KiCad E.D.A. 10.0.8</text>
<text x="178" y="194.2">Size: A4</text>
<text x="200" y="194.2">Date:</text>
<text x="263" y="197">Id: 1/1</text>
<text x="263" y="194.2">Rev:</text>
</g>
<g font-size="1.5" fill="#006464">
<text x="127.3" y="153.6">XC9572XL-VQFP44</text>
<text x="136.8" y="157.4">U1</text>
</g>
<g font-size="1.3" fill="#840000">
<text x="35" y="12">1</text>
<text x="85" y="12">2</text>
<text x="135" y="12">3</text>
<text x="185" y="12">4</text>
<text x="235" y="12">5</text>
<text x="285" y="12">6</text>
<text x="10.3" y="36">A</text>
<text x="285.3" y="36">A</text>
<text x="10.2" y="86">B</text>
<text x="285.2" y="86">B</text>
<text x="10.2" y="136">C</text>
<text x="285.2" y="136">C</text>
<text x="10.2" y="186">D</text>
<text x="285.2" y="186">D</text>
<text x="35" y="200">1</text>
<text x="85" y="200">2</text>
<text x="135" y="200">3</text>
<text x="185" y="200">4</text>
<text x="235" y="200">5</text>
<text x="285" y="200">6</text>
</g>
<g font-size="1.3" fill="#006464">
<text x="138.3" y="23.1">P5</text>
<text x="190.4" y="23.1">P2</text>
<text x="245" y="23.1">P1</text>
<text x="31" y="27.6">RN1</text>
<text x="64" y="27.6">RN2</text>
<text x="31" y="30.2">4K7</text>
<text x="64.1" y="30.2">4K7</text>
<text x="132.3" y="40.4">R6</text>
<text x="132.3" y="42.7">1K</text>
<text x="185.4" y="44.1">GND</text>
<text x="23.3" y="49.2">GND</text>
<text x="56.4" y="49.2">GND</text>
<text x="128.7" y="50.5">GND</text>
<text x="31" y="55.6">RN3</text>
<text x="31" y="58.1">4K7</text>
<text x="64" y="55.6">RN4</text>
<text x="64.1" y="58.1">4K7</text>
<text x="187.4" y="65.5">JP4</text>
<text x="122.9" y="68.3">F1M2</text>
<text x="148.7" y="68.3">F3M2</text>
<text x="23.3" y="77.2">GND</text>
<text x="56.4" y="77.2">GND</text>
<text x="122.9" y="72.1">F1M5</text>
<text x="122.9" y="75.9">F1M6</text>
<text x="148.7" y="72.1">F3M5</text>
<text x="148.7" y="75.9">F3M8</text>
<text x="187.4" y="76.4">JP1</text>
<text x="122.9" y="79.7">F1M8</text>
<text x="122.9" y="83.5">F1M9/GCK1</text>
<text x="147.5" y="83.5">F3M11</text>
<text x="148.7" y="79.7">F3M9</text>
<text x="240" y="79.7">GND</text>
<text x="257.8" y="79.7">GND</text>
<text x="89.6" y="84.5">JP2</text>
<text x="122.9" y="87.3">F1M11/GCK2</text>
<text x="147.5" y="87.3">F3M14</text>
<text x="31" y="93.7">RN5</text>
<text x="64" y="93.7">RN6</text>
<text x="122.9" y="91.1">F1M14/GCK3</text>
<text x="122.9" y="94.9">F1M15</text>
<text x="147.5" y="91.1">F3M15</text>
<text x="147.5" y="94.9">F3M16</text>
<text x="197.3" y="93.7">SW1</text>
<text x="224" y="92.7">R1</text>
<text x="224" y="94.7">1K</text>
<text x="31" y="96.2">22R</text>
<text x="64.1" y="96.2">22R</text>
<text x="122.9" y="98.8">F1M17</text>
<text x="147.5" y="98.8">F3M17</text>
<text x="122.9" y="105.1">F2M2</text>
<text x="148.7" y="105.1">F4M2</text>
<text x="122.9" y="108.9">F2M5</text>
<text x="122.9" y="112.7">F2M6</text>
<text x="148.7" y="108.9">F4M5</text>
<text x="148.7" y="112.7">F4M8</text>
<text x="197.3" y="110.2">SW2</text>
<text x="223.8" y="108.9">R2</text>
<text x="223.8" y="110.9">1K</text>
<text x="271.8" y="114">R5</text>
<text x="31" y="115.3">RN7</text>
<text x="31" y="117.8">22R</text>
<text x="64" y="115.3">RN8</text>
<text x="64.1" y="117.8">22R</text>
<text x="122.9" y="116.5">F2M8</text>
<text x="147.5" y="116.5">F4M11</text>
<text x="260.6" y="114.2">R4</text>
<text x="260.6" y="116.3">1K</text>
<text x="271.8" y="116">1K</text>
<text x="122.9" y="120.3">F2M9/GSR</text>
<text x="122.9" y="124.2">F2M11/GTS2</text>
<text x="147.5" y="120.3">F4M14</text>
<text x="147.5" y="124.2">F4M15</text>
<text x="223.8" y="125.4">R3</text>
<text x="248.9" y="122.6">LED 3mm</text>
<text x="251.9" y="120.3">D1</text>
<text x="260.3" y="122.9">LED 3mm</text>
<text x="262.8" y="120.3">D2</text>
<text x="122.9" y="128">F2M14/GTS1</text>
<text x="122.9" y="131.8">F2M15</text>
<text x="147.5" y="128">F4M17</text>
<text x="197.3" y="126.7">SW3</text>
<text x="223.8" y="127.7">1K</text>
<text x="61.2" y="135.6">PWR_FLAG</text>
<text x="122.9" y="135.6">F2M17</text>
<text x="211.6" y="136.9">BAV70</text>
<text x="213.3" y="134.3">D3</text>
<text x="122.9" y="140.7">VCCIO</text>
<text x="197.3" y="143.2">SW4</text>
<text x="257" y="140.7">GND</text>
<text x="268.4" y="140.7">GND</text>
<text x="58.2" y="146.3">C1</text>
<text x="58.2" y="148.5">10uF</text>
<text x="75.9" y="146.3">C2</text>
<text x="75.9" y="148.5">100nF</text>
<text x="87.4" y="146.3">C3</text>
<text x="87.4" y="148.5">100nF</text>
<text x="98.8" y="146.3">C4</text>
<text x="98.8" y="148.5">100nF</text>
<text x="122.9" y="144.5">VCCINT</text>
<text x="122.9" y="148.3">VCCINT</text>
<text x="150.2" y="148.3">TCK</text>
<text x="231.1" y="147">P4</text>
<text x="122.9" y="152.1">GND</text>
<text x="122.9" y="155.9">GND</text>
<text x="150.1" y="155.9">TMS</text>
<text x="150.9" y="152.1">TDI</text>
<text x="61.2" y="157.2">PWR_FLAG</text>
<text x="122.9" y="159.7">GND</text>
<text x="150.1" y="159.7">TDO</text>
<text x="189.7" y="158.4">GND</text>
<text x="55.1" y="167.3">GND</text>
<text x="64" y="167.3">GND</text>
<text x="72.9" y="167.3">GND</text>
<text x="84.3" y="167.3">GND</text>
<text x="95.7" y="167.3">GND</text>
<text x="107.2" y="167.3">GND</text>
</g>
<g font-size="1.3" fill="#a90000">
<text x="134.5" y="25.3">1</text>
<text x="134.5" y="27.9">3</text>
<text x="143.4" y="25.3">2</text>
<text x="143.4" y="27.9">4</text>
<text x="186.6" y="25.3">1</text>
<text x="186.6" y="27.9">3</text>
<text x="195.5" y="25.3">2</text>
<text x="195.5" y="27.9">4</text>
<text x="241.2" y="25.3">1</text>
<text x="241.2" y="27.9">3</text>
<text x="250.1" y="25.3">2</text>
<text x="250.1" y="27.9">4</text>
<text x="28.5" y="32.9">1</text>
<text x="28.5" y="35.5">2</text>
<text x="36.1" y="35.5">7</text>
<text x="36.1" y="32.9">8</text>
<text x="61.5" y="32.9">1</text>
<text x="61.5" y="35.5">2</text>
<text x="69.1" y="35.5">7</text>
<text x="69.1" y="32.9">8</text>
<text x="134.5" y="30.4">5</text>
<text x="134.5" y="32.9">7</text>
<text x="134.5" y="35.5">9</text>
<text x="142.8" y="35.5">10</text>
<text x="143.4" y="30.4">6</text>
<text x="143.4" y="32.9">8</text>
<text x="186.6" y="30.4">5</text>
<text x="186.6" y="32.9">7</text>
<text x="186.6" y="35.5">9</text>
<text x="194.9" y="35.5">10</text>
<text x="195.5" y="30.4">6</text>
<text x="195.5" y="32.9">8</text>
<text x="241.2" y="30.4">5</text>
<text x="241.2" y="32.9">7</text>
<text x="241.2" y="35.5">9</text>
<text x="249.5" y="35.5">10</text>
<text x="250.1" y="30.4">6</text>
<text x="250.1" y="32.9">8</text>
<text x="28.5" y="38">3</text>
<text x="28.5" y="40.6">4</text>
<text x="36.1" y="40.6">5</text>
<text x="36.1" y="38">6</text>
<text x="61.5" y="38">3</text>
<text x="61.5" y="40.6">4</text>
<text x="69.1" y="40.6">5</text>
<text x="69.1" y="38">6</text>
<text x="186" y="38">11</text>
<text x="194.9" y="38">12</text>
<text x="240.6" y="38">11</text>
<text x="240.6" y="40.6">13</text>
<text x="249.5" y="38">12</text>
<text x="249.5" y="40.6">14</text>
<text x="240.6" y="43.1">15</text>
<text x="240.6" y="45.6">17</text>
<text x="249.5" y="43.1">16</text>
<text x="249.5" y="45.6">18</text>
<text x="240.6" y="48.2">19</text>
<text x="240.6" y="50.7">21</text>
<text x="240.6" y="53.3">23</text>
<text x="249.5" y="48.2">20</text>
<text x="249.5" y="50.7">22</text>
<text x="249.5" y="53.3">24</text>
<text x="240.6" y="55.8">25</text>
<text x="240.6" y="58.3">27</text>
<text x="249.5" y="55.8">26</text>
<text x="249.5" y="58.3">28</text>
<text x="28.5" y="60.9">1</text>
<text x="28.5" y="63.4">2</text>
<text x="28.5" y="66">3</text>
<text x="36.1" y="66">6</text>
<text x="36.1" y="63.4">7</text>
<text x="36.1" y="60.9">8</text>
<text x="61.5" y="60.9">1</text>
<text x="61.5" y="63.4">2</text>
<text x="61.5" y="66">3</text>
<text x="69.1" y="66">6</text>
<text x="69.1" y="63.4">7</text>
<text x="69.1" y="60.9">8</text>
<text x="240.6" y="60.9">29</text>
<text x="240.6" y="63.4">31</text>
<text x="240.6" y="66">33</text>
<text x="249.5" y="60.9">30</text>
<text x="249.5" y="63.4">32</text>
<text x="249.5" y="66">34</text>
<text x="28.5" y="68.5">4</text>
<text x="36.1" y="68.5">5</text>
<text x="61.5" y="68.5">4</text>
<text x="69.1" y="68.5">5</text>
<text x="116.8" y="67.2">39</text>
<text x="116.8" y="71">40</text>
<text x="158" y="67.2">5</text>
<text x="158" y="71">6</text>
<text x="240.6" y="68.5">35</text>
<text x="240.6" y="71">37</text>
<text x="249.5" y="68.5">36</text>
<text x="249.5" y="71">38</text>
<text x="116.8" y="74.8">41</text>
<text x="158" y="74.8">7</text>
<text x="240.6" y="73.6">39</text>
<text x="249.5" y="73.6">40</text>
<text x="116.8" y="78.7">42</text>
<text x="116.8" y="82.5">43</text>
<text x="157.4" y="82.5">12</text>
<text x="158" y="78.7">8</text>
<text x="116.8" y="86.3">44</text>
<text x="157.4" y="86.3">13</text>
<text x="117.4" y="90.1">1</text>
<text x="117.4" y="93.9">2</text>
<text x="157.4" y="90.1">14</text>
<text x="157.4" y="93.9">18</text>
<text x="28.5" y="99">1</text>
<text x="28.5" y="101.5">2</text>
<text x="36.1" y="101.5">7</text>
<text x="36.1" y="99">8</text>
<text x="61.5" y="99">1</text>
<text x="61.5" y="101.5">2</text>
<text x="69.1" y="101.5">7</text>
<text x="69.1" y="99">8</text>
<text x="117.4" y="97.7">3</text>
<text x="157.4" y="97.7">16</text>
<text x="28.5" y="104.1">3</text>
<text x="28.5" y="106.6">4</text>
<text x="36.1" y="106.6">5</text>
<text x="36.1" y="104.1">6</text>
<text x="61.5" y="104.1">3</text>
<text x="61.5" y="106.6">4</text>
<text x="69.1" y="106.6">5</text>
<text x="69.1" y="104.1">6</text>
<text x="116.8" y="104.1">29</text>
<text x="116.8" y="107.9">30</text>
<text x="157.4" y="104.1">19</text>
<text x="157.4" y="107.9">20</text>
<text x="116.8" y="111.7">31</text>
<text x="157.4" y="111.7">21</text>
<text x="116.8" y="115.5">32</text>
<text x="116.8" y="119.3">33</text>
<text x="157.4" y="115.5">22</text>
<text x="157.4" y="119.3">23</text>
<text x="28.5" y="120.6">1</text>
<text x="28.5" y="123.1">2</text>
<text x="28.5" y="125.6">3</text>
<text x="36.1" y="125.6">6</text>
<text x="36.1" y="123.1">7</text>
<text x="36.1" y="120.6">8</text>
<text x="61.5" y="120.6">1</text>
<text x="61.5" y="123.1">2</text>
<text x="61.5" y="125.6">3</text>
<text x="69.1" y="125.6">6</text>
<text x="69.1" y="123.1">7</text>
<text x="69.1" y="120.6">8</text>
<text x="116.8" y="123.1">34</text>
<text x="157.4" y="123.1">27</text>
<text x="28.5" y="128.2">4</text>
<text x="36.1" y="128.2">5</text>
<text x="61.5" y="128.2">4</text>
<text x="69.1" y="128.2">5</text>
<text x="116.8" y="126.9">36</text>
<text x="116.8" y="130.7">37</text>
<text x="157.4" y="126.9">28</text>
<text x="116.8" y="134.5">38</text>
<text x="116.8" y="143.4">15</text>
<text x="116.8" y="139.6">26</text>
<text x="208.2" y="139.6">2</text>
<text x="219.6" y="139.6">1</text>
<text x="116.8" y="147.2">35</text>
<text x="157.4" y="147.2">11</text>
<text x="214.5" y="144.2" transform="rotate(-90 214.5 144.2)">3</text>
<text x="224.7" y="144.7">1</text>
<text x="224.7" y="147.2">2</text>
<text x="116.8" y="154.9">17</text>
<text x="117.4" y="151">4</text>
<text x="157.4" y="154.9">10</text>
<text x="158" y="151">9</text>
<text x="116.8" y="158.7">25</text>
<text x="157.4" y="158.7">24</text>
</g>
</svg>
